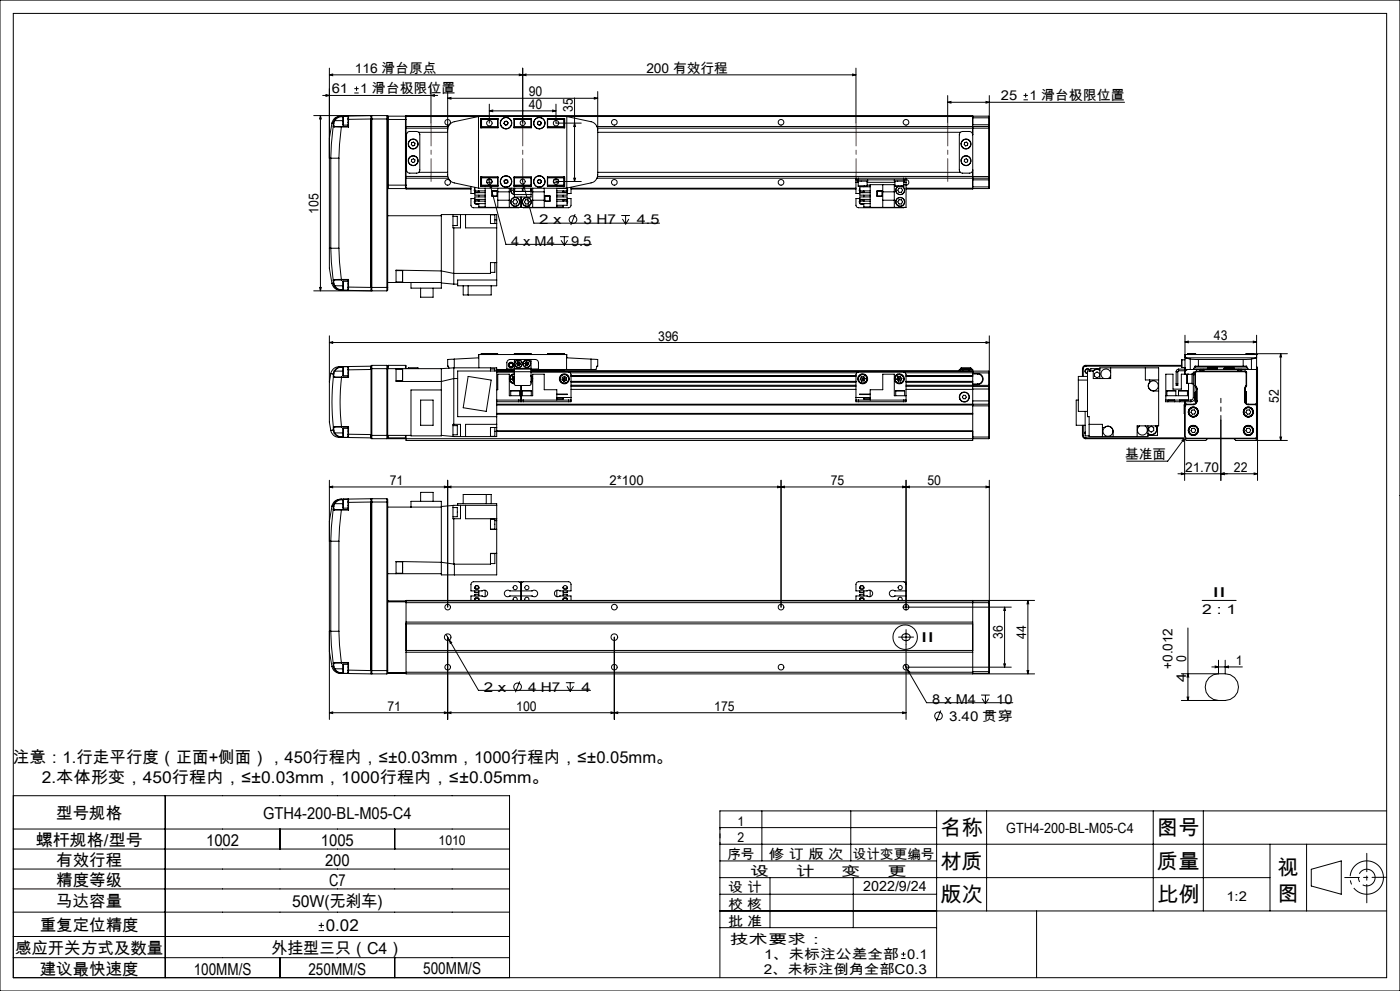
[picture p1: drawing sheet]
<svg xmlns="http://www.w3.org/2000/svg" width="420mm" height="297mm" viewBox="0 0 420 297" stroke-linecap="round" stroke-linejoin="round" font-family="sans-serif">
<g fill="none" stroke="#000" stroke-width=".3">
<path d="M0 0h420v297h-420zM4 4h412v289h-412zM96.1 34.6v52.6M96.1 34.6l.3 1.1h-.5zM96.8 28.6h34.5M97.8 28.4l1 .2-1 .3zM98.8 22.4l1-.2v.5zM98.8 22.4h158M98.8 20.4v54M99.6 36.9l-.8 4.5v6h.4M99.6 36.9l.4 .1M100 37.8l-.6 5.4-.2 4.2"/>
<path d="M100 37.8l.3 .2M100 37v.8M100.2 37.7l-.2 .1M100.2 37.7l.2 .2M100.2 36.9v.8M100.2 36.9l-.2 .1M100.3 38l2.1 .1M100.3 36.1l-.3 .9M100.3 36.1l.1 .1M100.4 37.9h2M100.4 37.9l-.1 .1M100.4 36.2l-.2 .7"/>
<path d="M100.4 36.2h2.5M102.4 38.1l-.7 9.3M102.4 37.9v.2M102.4 37.9h2M102.4 38.1h2.2M102.4 34.8h-.1a2.59 2.59 0 0 0-2.7 2.1M102.4 34.8l-1 .3-1.1 1M102.4 34.8v.2M102.4 35l-.8 .1-1.2 1.1M102.4 35h.5M102.9 34.8v2.7M102.9 34.8l1.5 .2"/>
<path d="M102.9 37.5h1.5M104.4 35v2.9M104.4 35.8h.2M104.4 37.9l.2 .2M104.6 34.8v1M104.6 34.8l6.7-.2v1.1M104.6 34.8l-.2 .1M104.6 35.8v2.3M104.6 34.8h-2.2M106.3 27.9h1.3M106.3 26.6h1.3M107 25.9v1.3"/>
<path d="M111.3 34.9l.2-.3v52.6l-.2-.3M111.3 35.7v50.4M111.3 35.7l-6.7 .1M111.3 35.7h5M116.1 34.6v52.6M116.1 34.6h-22M116.1 34.6l.2 .3M116.3 34.9v.9M116.3 35.8v19.7M116.3 35.8h5.5M116.5 34.8v21.7M116.5 34.8h5.1"/>
<path d="M116.5 34.8l-.2 .2M121.6 34.8v21.7M121.6 34.8l.2 .2M121.8 34.9v-.3h170v.3M121.8 35v.8M121.8 34.9v.1M121.8 35.8v19.7M121.8 38.4h12.5M121.8 37.9h12.7M121.8 34.9h170M122.2 39.7l.7-.3h2.1a.96 .96 0 0 1 .9 1v10.5a.96 .96 0 0 1-.9 1h-2.1a.96 .96 0 0 1-.9-1v-10.7zM125.6 39.6h8.7"/>
<path d="M129.3 28.6l1-.2v.5zM129.3 26.6v10.3M134.3 29.5l1-.3v.5zM134.3 27.4v25l.2 .9 .5 .8 .8 .6 7.7 1.7M134.3 29.5h45M134.3 38.9l.4-1.3 1.1-1 7.7-1.7v21.5M144.2 37.9h.1M144.2 35.5h5.2v2.8h-5.2zM144.3 35.8v2.5M144.3 35.8h5M144.5 35.7v2.5M144.5 35.7h4.9"/>
<path d="M144.5 35.7l-.2 .1M144.5 38.2h4.9M144.5 38.2v.1M146.8 33.2l1-.2v.5zM146.8 31.2v5.7M146.8 33.2h20M149.3 35.7v2.5M149.3 38h-5l.2 .2M151.2 37l.4 .4M151.4 36.4l-.2 .6M152 36.4h-.6M152 36.4l.4 .4"/>
<path d="M152.2 37.4h-.6M152.4 36.8l-.2 .6M154.2 35.5h5.2v2.8h-5.2zM154.2 35.7h5.2M154.2 38.2h5.2M154.3 35.7v2.5M154.3 38h5M154.3 35.8h5M155.8 22.2l1 .2-1 .3zM156.8 22.4l1-.2v.5zM156.8 20.4v16.5M159.3 35.7v2.5"/>
<path d="M161.2 36.8l.3 .6M161.5 37.4h.5M161.6 36.4h.5M161.6 36.4l-.4 .4M162.1 36.4l.3 .6M162.4 37l-.4 .4M164.2 35.7h5M164.2 35.5h5.2v2.8h-5.2zM164.3 35.7v2.5M164.3 38h5l-.1 .2h-5M164.3 35.8h5M165.8 33l1 .2-1 .3z"/>
<path d="M166.8 31.2v5.7h7.6M169.2 35.7v2.6M169.2 35.7l.1 .1M169.3 35.8v2.5M169.3 37.9h.1M172.4 29.3v25.1M172.4 36.9l.2 1h-.5zM178.3 29.2l1 .3-1 .2zM179.1 37.9h117.6M179.3 27.4v25l-.2 .9-.5 .8-.8 .6-7.8 1.7M179.3 38.9l-.4-1.3-1.1-1-7.8-1.7v21.5M179.3 39.6h108.8"/>
<path d="M255.8 22.2l1 .2-1 .3zM256.8 20.4v16.5M284.3 30.7l1-.3v.5zM284.3 28.6v8.3M284.3 30.7h53.1M291.8 37.4v15.5M291.8 37.4h5v.7M291.8 34.9v2.5M291.8 34.8h4.9M295.8 30.4l1 .3-1 .2zM296.7 37.9v15.5M296.7 34.8v3.1"/>
<path d="M296.7 34.8l.1 .5h-5M296.7 37.9l.1 .2M296.8 38.1v.3h-117.6M296.8 28.6v24.3M307.1 29.9h1.3M307.1 28.6h1.3M307.7 27.9v1.3M99.2 47.4h2.5M99.2 47.4v27M101.7 47.4v27M116.3 55.5v30.6M116.3 55.5h5.5"/>
<path d="M116.3 56.4l.2 .1M116.5 56.5h5.1M121.8 50.7l.2 .6M121.8 56.4v.3h19.5M121.8 55.5v.9M121.8 56.4h.1M121.8 53.4h12.7M121.8 52.9h12.5M121.8 56.4h19.5M121.8 56.4l-.2 .1M122 40l-.2 .7M123.5 42.8l.5-.2 .5 .3-.1 .6-.5 .2-.5-.3z"/>
<path d="M123.5 47.8l.5-.2 .5 .3-.1 .6-.5 .2-.5-.3zM125.6 51.6h8.7M141.3 55.9v2.1h1.2M142.5 56.5l-.2 .8 .6 .4M142.5 59.5h-1.2l.1 2.3 .7 .5 13.8-.1M142.5 57.2a.64 .64 0 0 0 .6 .4 .64 .64 0 0 0 .6-.4v.5M142.5 57.2h3.1M142.5 56.2v1M142.5 56.8v.4M142.9 59.8l-.6 .4 .2 .8M143.2 59.8l.5 .2M143.5 56.4h26.5"/>
<path d="M143.7 57.5l-.5 .2M143.7 59.8v.5a.64 .64 0 0 0-.6-.4 .64 .64 0 0 0-.6 .4M143.7 58.5v.5M144.2 54.3h.1M144.2 55.8h.4M144.2 53.4h.1M144.2 53h5.2v2.8h-5.2zM144.2 53.9h.1M144.3 53v2.5M144.3 55.5h5M144.3 55.5l.2 .2M144.5 53.2v2.5"/>
<path d="M144.5 53.2l-.2 .1h5M144.5 53.2h4.9M144.5 55.7h4.9M144.5 53v.2M144.6 55.8h.1M144.6 55.7v.1M145.6 56.4v5.8h21.4v-5.8M145.6 59h-3.1v.8h3.1M145.6 55.7v.1M145.6 57.7h-3.1v.8h3.1M146 54.6h1.6M146.2 53.9h1.3"/>
<path d="M146.6 53.6l5.2 19.6h25.6M147 55.2l.5 .9-.5 .1zM147.6 57.2h1.6v1.6h-1.6zM147.6 57.3v1.5M149.3 53.2v2.6M149.3 56.4v5.8M149.3 57.5h3.5M151.3 54.2l.1 .6M151.4 54.8l.5 .2M151.7 53.8l.5 .2M151.7 53.8l-.4 .4M152.2 54l.1 .6"/>
<path d="M152.3 54.6l-.4 .4M152.8 56.4v5.8M153.2 57a1.37 1.37 0 0 0 1.1 1.3M153.2 57a1.3 1.3 0 0 0 1.1 1.3M153.4 56.4l-.2 .6zM154.2 56.4l-.4 .6 .5 .6M154.2 53h5.2v2.8h-5.2zM154.2 59.9h.7l.4 .6-.4 .6h-.7l-.4-.6zM154.2 53.2h5.2M154.2 55.7h5.2M154.3 58.3v.8h5v-.8M154.3 53.2v2.6"/>
<path d="M154.3 56.4v1.9M154.3 55.5h5M154.3 58.3h5M154.3 53.3h5M154.4 57.4h.1M154.4 57.4h2.3M154.4 56.4v1M154.8 55.7v.1M156.3 59.1v3.1M156.6 53.7l3.6 13.2h37.7M156.7 57.4h-2.3M156.7 56.4v1"/>
<path d="M156.9 57.4h2.3M156.9 56.4v1M157 55.1l.5 .9-.5 .2zM157.7 59.9h.7l.4 .6-.4 .6h-.7l-.4-.6zM158.8 55.7v.1M159.2 56.4v1M159.3 56.5v1M159.3 56.7v.7M159.3 53.2v2.6M159.3 56.4v1.9M159.8 56.4v5.8M159.8 57.5h3.5"/>
<path d="M161.3 54.7l.5 .3M161.3 54.1v.6M161.8 53.8l.5 .3M161.8 53.8l-.5 .3M162.3 54.7l-.5 .3M162.3 54.1v.6M163.3 56.4v5.8M163.4 58.7h1.6v1.6h-1.6zM163.4 58.8h1.6v1.5h-1.6M164.2 53h5.2v2.8h-5.2zM164.2 53.2l5.1 .1h-5M164.2 55.7h5"/>
<path d="M164.3 53.2v2.5M164.3 55.5h5M166 54.6h1.6M166.2 53.9h1.3M166.8 54.4h7.6M167 55.7v.1M167 56.5h3.1v.7M167 57.7h3.1v.8h-3.1M167 59h3.1v.8h-3.1M167 57.2h3.1M168 55.8h.1M168 55.8h1.4"/>
<path d="M168 55.7v.1M168.9 57.5l.5 .2M168.9 59.8l.1 .5a.61 .61 0 0 1 .6-.4 .61 .61 0 0 1 .5 .4M168.9 56.4v.1M168.9 58.5v.5M169.1 56.4l-.1 .1M169.2 53v2.7M169.3 53v2.5M169.3 53.4h.1M169.3 54.3h.1M169.3 53.9h.1M169.3 55.5l-.1 .2"/>
<path d="M169.4 59.8l-.5 .2M169.4 56.4l-.2 .1M169.7 59.8l.6 .4-.2 .8M169.7 56.4l.2 .1M170 56.4l.1 .1M170.1 56.5l.2 .8-.6 .4M170.1 59.5h1.2l-.1 2.3-.6 .5-13.9-.1M170.1 57.2a.61 .61 0 0 1-.5 .4 .61 .61 0 0 1-.6-.4l-.1 .5M170.1 56.8v.4M171.3 56.1v1.9h-1.2M171.3 56.7h85.5M171.3 56.4h85.5"/>
<path d="M172.1 53.4h.5l-.2 1zM179.1 53.4h78.5M179.2 52.9h112.6v.5M179.3 51.6h108.8M256.8 53.9h.8M256.8 53.9v.7M256.8 53.4v.5M256.8 54.6v3.4h1.2M256.8 54.6h.7M257.3 53.9v.4h3v-.4M257.5 55.8h.1M257.5 55.8h1.9"/>
<path d="M257.5 54.3v1.5M257.5 55.8h1.8M257.6 53.4v.5M257.6 53.4h13.4M257.6 53.9h13.4M258 56.5l-.2 .8 .6 .4M258 59.5h-1.2l.1 2.3 .7 .5 13.8-.1M258 57.2a.64 .64 0 0 0 .6 .4 .64 .64 0 0 0 .6-.4v.5M258 57.2h3.1M258 56.8v.4M258.4 59.8l-.6 .4 .2 .8M258.7 59.8l.5 .2"/>
<path d="M259.2 57.5l-.5 .2M259.2 59.8v.5a.64 .64 0 0 0-.6-.4 .64 .64 0 0 0-.6 .4M259.2 55.8v.2M259.2 58.5v.5M259.4 55.8h.7M260.1 55.8h-.8M260.1 54.3v1.5M260.1 55.5h1M260.1 54.6h8.4M261.1 56h-3.1v1.2M261.1 57.7h-3.1v.8h3.1M261.1 59h-3.1v.8h3.1"/>
<path d="M263.1 57.2h1.6v1.6h-1.6zM264.8 55.3v6.9M264.8 57.5h3.5M268.3 53.9v.4h3v-.4M268.3 55.3v6.9M268.5 55.8h.1M268.5 55.8h1.8M268.5 54.3v1.5M269.4 55.8l-.6 .7-.1 .5M269.6 55.8l-.5 .3-.4 .9M269.7 56.4h.7l.4 .6-.4 .6h-.7l-.4-.6zM269.7 59.9h.7l.4 .6-.4 .6h-.7l-.4-.6z"/>
<path d="M270.3 55.8h.8M270.5 55.8a1.3 1.3 0 0 1 .3 2.3 1.3 1.3 0 0 1-2.1-1.1M270.7 55.8a1.35 1.35 0 0 1 .1 2.4 1.35 1.35 0 0 1-2.1-1.2M271 53.9h.8M271 53.4h25.7M271 53.4v.5M271.1 55.8h.1M271.1 54.3v1.5M271.1 55.3h.7M271.1 54.6h.7M271.8 53.8a.85 .85 0 0 1 .9 .8 .85 .85 0 0 1-.9 .9M271.8 53.9v.7"/>
<path d="M271.8 53.4v.5M271.8 54.6v7.6h-10.7v-6.9h7.4M271.8 56.4h20M289.3 47.8l.6-.2 .4 .3v.6l-.6 .2-.4-.3zM289.3 42.8l.6-.2 .4 .3v.6l-.6 .2-.4-.3zM291.8 40.4a1.02 1.02 0 0 0-1-1h-2a.96 .96 0 0 0-1 1v10.5a.96 .96 0 0 0 1 1h2a1.02 1.02 0 0 0 1-1M291.8 56.4v.3h-20M291.8 52.9v.5M291.8 53.4v.5M291.8 53.9v2.5M291.8 56.5h4.9M291.8 53.9h5"/>
<path d="M291.8 52.9h5M291.8 56h5M296.7 53.4v3.1M296.8 52.9v.4M296.8 53.3v.6M296.8 56l-.1 .5M296.8 53.9v2.1M296.8 53.3l-.1 .1M98.8 74.4v6l.8 4.5M98.8 74.4h.4M99.2 74.4l.2 4.2 .6 5.4M99.2 74.4h2.5"/>
<path d="M101.7 74.4l.7 9.3M116.3 64.7h16.1M135.9 64.8h1.3v2.8h-1.3M135.9 64.3v4h2.2v-4M136.1 68.3v16.9M139.7 64.3v4h9.3M142.5 60.3v.7h3.1M142.5 60.3h3.1M142.5 60.3v.4M142.5 61a.73 .73 0 0 0 1.1 0l.1 1h1.9M142.7 61h.7M147.1 64.4h1.3v2.6"/>
<path d="M147.1 64.3v2.7h1.9M148.4 78.7v2.9h-1.3M148.4 65.9h.6M149 65.9v1.1M149 65.9v-1.6h-16.6v22.1h-9.1v-1.7M149 67v18.7h-11.7v-1.8h11.7M149 78.7h-1.9v3.2h-11l-3.7-.7-13.6-.2v3.7M149.3 60h3.5M159.8 60h3.5M167 60.3h3.1M168 70.9h2.6M168.3 72l1 1.6"/>
<path d="M168.9 61.5v.5h-1.9M169.3 70.9v2.7M170.1 60.3v.4M170.1 60.3v1.2h-3.1M170.3 72l-1 1.6M172.5 64.2l-1.3 3.2M186.4 64.6h2.6M186.7 65.6l1 1.6M187.7 64.6v2.6M188.7 65.6l-1 1.6M258 60.3v.7h3.1M258 60.3h3.1"/>
<path d="M258 60.3v.4M258 61a.73 .73 0 0 0 1.1 0l.1 1h1.9M258.2 61h.7M264.8 60h3.5M95.9 86.1h.5l-.3 1.1zM99.6 84.9a2.64 2.64 0 0 0 2.8 2.1M100 84l.2 .1M100 84v.8M100 84.8l.2 .1M100 84.8l.3 .9M100 84.8l-.4 .1M100.2 84.9l.2 .8"/>
<path d="M100.2 84.1v.8M100.3 83.8l-.3 .2M100.3 83.8l.1 .1M100.3 85.7a2.37 2.37 0 0 0 2.1 1.3M100.4 83.9h2M100.4 83.9l-.2 .2M100.4 85.7h-.1M100.4 85.7l.6 .6 1.4 .6M100.4 85.7h2.5M102.4 83.7l-2.1 .1M102.4 83.7v.2M102.4 83.7h2.2"/>
<path d="M102.4 83.9h2M102.4 86.9v.1M102.4 87h2.2M102.4 86.9h.5M102.9 84.3v2.7M102.9 84.3h1.5M104.4 86h.2M104.4 83.9v3M104.4 86.9l.2 .1M104.4 86.9l-1.5 .1M104.6 86v1M104.6 83.7l-.2 .2"/>
<path d="M104.6 83.7v2.3M104.6 86l6.7 .1M111.3 86.1v1.1l-6.7-.2M111.3 86.1h5M116.1 87.2h-22M116.3 86.1v.8l-.2 .3M116.3 84.7h16.1M118.8 84.5h2M118.8 81.1h2M120.8 81.1v3.4M126.2 86.4v2.7h3.7v-2.7M132.4 84.8l3.7 .4"/>
<path d="M136.1 85.2h1.2M139 85.7v2.7h8.4v-2.7M140.4 85.7v2.7M98.8 102.7l1-.3v.5zM98.8 100.6v13.9M98.8 102.7h198M98.8 114.5v12l.4 2.5M99.2 112l.8 .1M99.2 112l-.4 2.5M100 112.1v.8M100 112.9a67.8 67.8 0 0 0 0 15.2M100 112.9l.3 .2"/>
<path d="M100.2 112.8l-.2 .1M100.2 112.8l.2 .2M100.2 112v.8M100.2 112l-.2 .1M100.3 111.2l-.3 .9M100.3 111.2h.1M100.3 113.1h2.1M100.4 111.2l-.2 .8M100.4 111.2h2.5M100.4 113h2M100.4 113l-.1 .1M102.4 109.9a2.74 2.74 0 0 0-3.2 2.1"/>
<path d="M102.4 109.9a2.54 2.54 0 0 0-2.1 1.3M102.4 109.9v.1M102.4 110l-.8 .2-1.2 1M102.4 110h.5M102.4 113.1a64.1 64.1 0 0 0 0 14.7M102.4 113v.1M102.4 113.1h2.2M102.4 113h2M102.9 111.2v1.4M102.9 109.9v1.3M102.9 109.9l1.5 .1M102.9 109.9v2.7"/>
<path d="M102.9 112.6h1.5M104.4 110l.2-.1v.9M104.4 113l.2 .1M104.4 110.8h.2M104.4 110v3M104.6 110.8v2.3M111.3 109.7v1M111.3 109.7v.8h21.1M111.3 110.7l-6.7 .1M111.3 110.7v19.5M111.3 109.7l-8.9 .2M111.5 109.5v22"/>
<path d="M111.5 109.5h4.6M111.5 109.5l-.2 .2M116.1 109.5v22M116.1 109.5l.2 .2M116.3 109.7v21.5M116.5 109.5l-.2 .2M116.5 109.5v1M116.5 109.5h5.1M118.8 114h2M118.8 110.7h2M118.8 110.5v3.8h13.6l3.7-.9h1.2M120.8 110.7v3.3"/>
<path d="M121.6 109.5v1M121.6 109.5l.2 1M122.4 110.4h3M122.4 110.4v.1M125.4 110.4v.1M126.2 119.9h3.7v7.6h-3.7zM132.4 110.5v20.1h-9.1v-13.7h9.1M136.1 110.2h12.9v17.9M136.1 110.2v17M136.1 110.2l-3.7 .3M136.3 107.6l-2 .1v2h.2l.2 .6M136.3 107.6l7.2-.4v-.9h26.5v.9l7.3 .4"/>
<path d="M136.3 107.6v2.6M140.4 112.8l7 1.1-1.5 9.4-6.9-1.1zM143.7 106.3v3.9M144.3 106.1h5M144.3 106.1v.2M144.5 106h4.8v.3M144.5 106v.3M144.5 106l-.2 .1M147.1 110.6h1.3v.6M147.1 110.2v1M149 110.7h5.3M149 119.9h6.5"/>
<path d="M149 116.8h.3v-4.7h3.5v6.5h7v-6.5h3.5v4.7h3.7v3.1M149 111.5h5.3M149 110.9h5.3M152 110.7v-2a.96 .96 0 0 1 1-1h7.5a.96 .96 0 0 1 1 1v2M152 110.6h9.5M153.2 117.2h2.7M153.2 117.2v1.4M153.6 113.6l.4 .6M153.8 112.9l-.2 .7M153.8 112.9l.5 .7M154.3 110.4v1M154.3 112a1.5 1.5 0 0 0-1.5 1.5 1.5 1.5 0 0 0 1.5 1.5"/>
<path d="M154.3 112.2a1.36 1.36 0 0 0-1.3 1.3 1.36 1.36 0 0 0 1.3 1.4M154.3 112.3a1.29 1.29 0 0 0-1.3 1.2 1.29 1.29 0 0 0 1.3 1.3M154.3 106.3v-.3h5v.3M154.3 111.2h-17v13.7h11.7M154.3 111.4h5M154.3 111.4v3.6M154.3 110.4h5M154.3 112.9h-.5M154.3 114.2h-.3M154.3 113.6h-.7M154.3 113.6l-.3 .6M154.3 106.1h5"/>
<path d="M154.8 107.7l-.5 .5v2.2M155 108.9l.2 .5M155 108.9l.5 .1M155.2 109.4l.6 .1M155.4 108.4l-.4 .5M155.4 108.4l.5 .1M155.4 108.4l.1 .6M155.5 119.9h1.6M155.5 109l-.3 .4M155.5 109l.3 .5M155.5 109l.6 .1M155.5 119.9v.5"/>
<path d="M155.9 117.2v1.4M155.9 108.5l.2 .6M155.9 108.5l-.4 .5M156.1 109.1l-.3 .4M156.3 115.5v4.9M156.7 117.2h2.7M156.7 117.2v1.4M157.1 119.9h13.5M157.1 119.9v.5M157.5 108.9l.2 .5M157.5 108.9l.5 .1M157.7 109.4l.6 .1"/>
<path d="M157.8 108.4l-.3 .5M157.8 108.4l.6 .1M157.8 108.4l.2 .6M158 109l-.3 .4M158 109l.3 .5M158 109l.6 .1M158.4 108.5l.2 .6M158.4 108.5l-.4 .5M158.6 109.1l-.3 .4M158.8 107.7l.5 .5v2.2M159.3 110.4v1M159.3 111.4v3.6l-.2 .5h-4.4l-.4-.5"/>
<path d="M159.3 112.4l.1 .1a1.48 1.48 0 0 1-.1 2.1M159.3 112.6a1.42 1.42 0 0 1 0 1.8M159.3 111.5l11.6 .1 .4 .7v6.8M159.3 112.7v.1a1.29 1.29 0 0 1 0 1.6M159.3 111.2h137.4M159.3 110.7h18M159.3 110.9h10M159.4 117.2v1.4M164.3 106.1h5M167 119.2h1.9v.4h-1.9M167 118.1h3.1l-3.1 .1M167 119.1h4.3"/>
<path d="M168.6 113.9l.6 .4M168.7 113.1l-.1 .8M168.7 113.1l.6 .5M169.2 106h-4.9v.3M169.2 106v.3M169.2 110.7v.5M169.2 106l.1 .1M169.3 106.1v.2M169.3 110.7v.5M169.3 113.6l.6 .4M169.3 113.6l-.1 .7M169.3 113.6l-.7 .3"/>
<path d="M169.4 112.8l-.7 .3M169.4 112.8l.6 .4M169.4 112.8l-.1 .8M169.9 114l-.7 .3M170 106.3v4.4M170 113.2l-.1 .8M170 113.2l-.7 .4M170.6 119.9h.7M170.6 119.9v.5M171.1 111.7h85.9M171.3 119.9v.5h-.7M171.3 119.1v.8"/>
<path d="M171.3 112.6h85.5M171.3 114.5h85.5M171.3 114.4h85.5M171.3 112.7h85.5M171.3 112.8h85.5M171.3 114.3h85.5M171.3 115.8h85.5M171.3 115.5h85.5M171.3 116.7h85.5M177.3 107.6l2 .1v2h-.2a.91 .91 0 0 1-.4 1 .91 .91 0 0 1-1 0h-.4M177.3 107.6v3.1M256.8 119.1v-6.8l.3-.6 14.1-.2 .5 .4 .1 .4v8.1h-.8"/>
<path d="M256.8 119.9v.5h.8M256.8 119.9h.8M256.8 119.1v.8M256.8 119.1h4.3M257.6 119.9h13.4M257.6 119.9v.5M258.1 113.6l.4 .6M258.4 112.9l-.3 .7M258.4 112.9l.4 .7M258.8 113.6l-.3 .6M258.8 113.6l.5 .6M258.8 113.6h-.7"/>
<path d="M259.1 112.9l.4 .5M259.1 112.9h-.7M259.1 112.9l-.3 .7M259.3 114.2h-.8M259.5 113.4l-.2 .8M259.5 113.4l-.7 .2M261.1 119.2h-1.9v.4h1.9M261.1 118.1h-3.1l3.1 .1M268.7 117.2h2.7M268.7 117.2v1.4M269.1 113.6l.4 .6M269.3 112.9l-.2 .7"/>
<path d="M269.3 112.9l.5 .7M269.8 113.6l-.3 .6M269.8 113.6l.4 .6M269.8 113.6h-.7M270.1 112.9l.4 .5M270.1 112.9h-.8M270.1 112.9l-.3 .7M270.2 114.2h-.7M270.5 113.4l-.3 .8M270.5 113.4l-.7 .2M271 119.9h.8M271 119.9v.5"/>
<path d="M271.4 117.2v1.4M271.8 112.6h20M271.8 114.5h20M271.8 114.4h20M271.8 112.7h20M271.8 112.8h20M271.8 114.3h20M271.8 118.6h-3.5v-6.5h-3.5v4.7h-3.7v3.1M271.8 115.8h20M271.8 115.5h20M271.8 116.7h20M288.3 110.4h3"/>
<path d="M288.3 110.6l.1 .1M288.3 110.6h3M288.3 110.4v.2M288.8 110.7h-1v.5M288.8 110.7v.5h-.7M288.8 110.7h2M289 118.5h.6l.3 .5-.3 .5h-.6l-.3-.5zM290.8 110.7h1v.5M290.8 110.7v.5h1M291.3 110.6l-.1 .1M291.3 110.6h.1M291.3 110.4v.2"/>
<path d="M291.8 116.7v4.7M291.8 111.2v4.3M291.8 115.8v.9M291.8 115.5v.3M291.8 115.5h5M291.8 115.1h1.5M291.8 115.2h1.5M291.8 111.9h1.5M291.8 112.1h1.5M291.8 115.8h4.9M291.8 116.6h5M293.3 111.9a1.66 1.66 0 0 1 1.6 1.7 1.66 1.66 0 0 1-1.6 1.6"/>
<path d="M293.3 112.1a1.5 1.5 0 0 1 1.5 1.5 1.5 1.5 0 0 1-1.5 1.5M293.3 111.9v.2M293.3 115.1v.1M295.8 102.4l1 .3-1 .2zM296.7 115.8v5.3M296.7 111.2v4.6M296.7 111.2l.1 .6-25.2-.1M296.8 115.5v.2M296.8 115.7v.9M296.8 116.6v3.6M296.8 115.7l-.1 .1M296.8 100.6v14.9"/>
<path d="M323.5 119.9h-.6v7.6h2.6M323.5 113.9h2.7M324.7 110.5h.3M324.7 110.5v2.3M325 110.5v2.3M325.8 109.7l-.5 .2-.3 .6M325.8 109.5a1.02 1.02 0 0 0-1.1 1M325.8 109.5h28.7M325.8 109.7h28.7M325.8 109.5v.2M326.2 112.8h-2.7v10.5h2.7M326.9 111.2a.63 .63 0 0 0-.7-.6 .63 .63 0 0 0-.6 .6 .63 .63 0 0 0 .6 .7"/>
<path d="M327 111.2a.76 .76 0 0 0-.8-.7 .76 .76 0 0 0-.7 .8 .76 .76 0 0 0 .7 .7M328 111.2h-1.8v13.7h.5v5.9h17.7v-3.2M328.4 111.9l.7-.4 .7 .4v.9l-.7 .4-.7-.4zM330 110.9a1.65 1.65 0 0 0-2.1 .3M330 110.9h-.1a1.63 1.63 0 0 0-2 .3M330 110.5h-2.8v.7M330 113.4v-3.2h17.6v17.4h-6.5v3.2M333.2 112.6l-.8 .8M333.2 111.6a1.51 1.51 0 0 0-2.4-.6 1.51 1.51 0 0 0 .4 2.4M333.2 110.2v3.2h-5.2v-2.2M343.6 110.2v3.7h4M344.9 113.9v.6a1.56 1.56 0 0 0-.3 1.7 1.56 1.56 0 0 0 1.4 1h1.6"/>
<path d="M349.7 119.9l-.1 .5h.8M349.7 119.9h7.6M349.7 118.6h6.9M350.1 117.2h2.6M350.1 117.2v1.4M350.4 119.9v.5M352.4 119.9v.5M352.7 117.2v1.4M352.8 115v.5h.5v-.5M352.8 111.4h.5M352.8 115h.5M352.8 111.4v3.6"/>
<path d="M353.3 111.4v3.6M353.6 117.2h2.6M353.6 117.2v1.4M353.6 110.6a.73 .73 0 0 0-.8 .8M353.6 111.1l-.3 .3M353.6 110.6h1.9M353.6 110.6v.5M353.9 119.9v.5M354.5 107.8h.1M354.5 110.1h.1M354.5 107.9v2.2M354.5 107.8v2.3"/>
<path d="M354.5 110.1h1M354.5 107.8h1M355.4 110.5v.1M355.4 111.1v1M355.4 110.5h.1M355.5 110.1l-.1 .4M355.5 110.7h1.6M355.5 106.3h21.5M355.5 102.5l1-.3v.5zM355.5 100.5v11.6M355.5 102.5h21.5M356.1 112.4v2.5"/>
<path d="M356.1 112.2v.2M356.1 112.3v2.6M356.1 112.2v.1M356.1 114.9h1.5M356.1 112.2h1.5M356.2 110.7l-.6 .4h-2M356.2 106.1h2.5M356.2 106.1v.2M356.2 117.2v1.4M356.4 106v.3M356.4 106h2.2M356.4 106l-.2 .1"/>
<path d="M356.6 112.2l-2.2-.1v4.5h-2.5v-4.5h-2.2v7.8M356.6 114.9v5M357.1 107.6l2.4 .1M357.1 110.7h.9M357.1 107.6l-1.6-.4h21.5l-1.6 .4M357.1 107.6v3.1M357.3 119.9v.5M358 112h-.4v3h.4M358 119.1l-.2 .6-.5 .2M358 110.7h2M358 119.1h.5M358 112.3h.5"/>
<path d="M358 112.3v6.8M358.1 110.6h4.1M358.5 111.8v-.3h-.5v.8M358.5 119.1a1.26 1.26 0 0 1-1.2 1.3M358.5 111.8h.1M358.5 111.8v7.3M358.6 110h15.3M358.6 106v.3M358.6 109.7v.3M358.6 106l.1 .1M358.6 117.5v3M358.6 115.5l.2 .2"/>
<path d="M358.6 115.5l-.1 .1 .2 .2M358.6 117.5h.3M358.6 111.8v3.7M358.7 115.8l.3 .8M358.7 115.9l.3 .8M358.7 109.7l-.1 .3M358.7 106.1v.2M358.8 115.7l.3 .9M358.8 115.7l-.1 .1M358.9 117.5l.1 .1M358.9 117.5v3M359 111.4l-.4 .4"/>
<path d="M359 111.2l-.4 .2-.1 .4M359 111.2h14.5M359 111.4h14.5M359 116.6h.1M359 111.2v.2M359 116.6v3.8M359 111.2l-.4 .2-.1 .3M359.1 116.6v3.6M359.5 109.7h-.2a1.01 1.01 0 0 0-1.3 1M359.5 107.7h13.5M359.5 109.7h13.5M359.5 107.7v2"/>
<path d="M360 110.7v.5h1v-.5M360 110.7h1M360.3 111.2h.1M361 110.7h10.5M361.2 111.2h.1M362.2 110.4h3M362.2 110.6l.1 .1M362.2 110.6h3M362.2 110.4v.2M365.2 110.6v.1M365.2 110.4v.2M367.2 110.4h3"/>
<path d="M367.2 110.6l.1 .1M367.2 110.6h3M367.2 110.4v.2M370.2 110.6v.1M370.2 110.6h4.2M370.2 110.4v.2M371.2 111.2h.1M371.5 110.7v.5h1v-.5M371.5 110.7h1M372.3 111.2h.1M372.5 110.7h2M373 109.7h.2a1.02 1.02 0 0 1 1.3 1"/>
<path d="M373 107.7v2M373.3 116.6h.2M373.3 116.6v3.6M373.5 111.2l.5 .5M373.5 111.4l.3 .4M373.5 111.2v.2M373.5 116.6v3.6M373.6 117.5v.1M373.6 117.5v3M373.6 117.5h.3M373.7 115.7l-.4 .9M373.7 106.1h2.5"/>
<path d="M373.7 106.1v.2M373.7 115.7l.1 .1M373.8 115.9l-.2 .5v4M373.8 109.7l.1 .3M373.8 115.5l-.1 .2M373.8 115.8l-.3 .8M373.8 115.5h.2M373.8 111.8h.2M373.8 111.8v3.7M373.9 117.5v3M373.9 106h12.3M373.9 106v.3"/>
<path d="M373.9 109.7v.3M373.9 106l-.2 .1M374 115.5l-.2 .3M374 111.8v3.7M374.5 110.7h.9M375.4 107.6l-2.4 .1M375.4 110.7h1.6M375.4 107.6v3.1M376 102.2l1 .3-1 .2zM376.2 106.1l-.1-.1v.3M376.2 106.1v.2M377 109.8l.3 .7"/>
<path d="M377 106.3h.1M377 110.1l.1 11.1M377 110.5h.3M377 100.5l-.1 20.6M377.3 110.5v33.5M384.2 106v26M384.2 106l.3 1h-.5zM99.2 129a2.68 2.68 0 0 0 3.2 2.1M100 128.9h.2M100 128.9l.3 .9M100 128.9l-.8 .1M100 128.1l.2 .1"/>
<path d="M100 128.1v.8M100.2 128.9l.2 .8M100.2 128.2v.7M100.3 129.8a2.75 2.75 0 0 0 2.1 1.3M100.3 127.8h2.1M100.3 127.8l-.3 .3M100.3 127.8l.1 .2M100.4 129.7l-.1 .1M100.4 129.7l.5 .7 1.5 .5M100.4 129.7h2.5M100.4 128h2M100.4 128l-.2 .2"/>
<path d="M102.4 130.9v.2M102.4 131.1l8.9 .1M102.4 130.9h.5M102.4 127.8v.2M102.4 127.8h2.2M102.4 128h2M102.9 129.7v1.4M102.9 128.4v1.3M102.9 128.4v2.7M102.9 128.4h1.5M104.4 130.1h.2M104.4 128v2.9"/>
<path d="M104.4 130.9l-1.5 .2M104.6 130.1v1l-.2-.1M104.6 127.8l-.2 .2M104.6 127.8v2.3M104.6 130.1l6.7 .1M111.3 130.2v1M111.3 131.2l.2 .3M111.5 131.5h4.6M116.3 131.2v.3h180.4M116.3 131.2l-.2 .3M116.5 131.2h5.1M116.5 130.5v.7"/>
<path d="M116.5 131.2l-.2 .2M121.6 131.2l.2 .2M121.6 130.5v.7M123.3 130.5h-12v.7M132.4 130.5l3.5 .3M135.9 127.6h1.3v2.7h-1.3M135.9 130.8v-3.6h2.2v3.6M148.4 128.1v2.7h-1.3M148.4 129.3h143.4M149 128.1v2.7h-13.1M149 123.9h142.8M149 124.1h142.8"/>
<path d="M149 121.1h147.7M149 129.1h142.8M149 127.2h-9.3v3.6M149 128.1h-1.9v2.7M149 120.4h6.5M149 121.4h142.8M155.5 120.4h.8M156.3 120.4h.8M157.1 120.4h13.5M257.6 120.4h13.4M291.8 121.4v10.6h-170v-1.5M291.8 121.6h5"/>
<path d="M291.8 131h5M291.8 120.2h5M296.7 121.1v10.4M296.7 121.1l.1 .2M296.8 121.3v.3M296.8 131l-.1 .5M296.8 120.2v1.1M296.8 121.6v9.4M324.7 130.5a1.02 1.02 0 0 0 1.1 1M324.7 130.5h.3M324.7 127.5v3M325 130.5l.3 .6 .5 .1"/>
<path d="M325 127.5v3M325.5 129.4v.6M325.5 123.3v7.3h1.2M325.8 131.5h29.6M325.8 131.2h29.6M325.8 131.2v.3M326.7 127.2h4v3.6M330.7 128.1h.6a1.58 1.58 0 0 1 1.7-.3 1.58 1.58 0 0 1 .9 1.5v1.5M341.9 127.6a1.51 1.51 0 0 0-.3 2.3 1.51 1.51 0 0 0 2.2 0 1.51 1.51 0 0 0-.3-2.3M344.6 128.2l.8-.5 .7 .5v.8l-.7 .5-.8-.5zM346.7 127.6a1.65 1.65 0 0 1-.2 2.2 1.65 1.65 0 0 1-2.1 .1M346.8 127.6a1.71 1.71 0 0 1-.2 2.2 1.71 1.71 0 0 1-2.2 .2"/>
<path d="M347.2 127.6v2.9h-2.8M350.4 120.4h2M352.4 120.4h1.5M353.9 120.4h3.4M354.6 132l.8-.7-.4 1zM355.4 131.3l-5.1 6.9h-12.3M355.4 131.5v12.5M355.4 131l.5 .5M355.4 120.4v.8M355.4 121.6v9.4M355.4 131.5l.5 .5h5.8l.5-.5M355.4 121.6h.1"/>
<path d="M355.4 131h.1M355.5 121.1l-.3 .2 .2 2.7M355.5 121.1h2.5M355.5 131l.4 .3M355.5 120.4v.7M355.5 121.6v9.4M355.9 121.3l-.4 .3M355.9 121.3l-.3-.1-.2 .4M355.9 131.5h20.7M355.9 131.3h20.7M355.9 131.3v.2M355.9 121.3h2.1"/>
<path d="M357.6 128.4l.7-.1 .4 .6-.3 .7h-.7l-.4-.5zM357.6 122.9l.7-.1 .4 .6-.3 .7h-.7l-.4-.5zM358 121.1v.2M358.6 120.5h.3M359 120.4l-.1 .1M359.1 120.2a1.09 1.09 0 0 1-1.1 1.1M359.1 120.2h-.1a.96 .96 0 0 1-1 .9M366.3 125.9v18.1M370.2 131.5l.5 .5h15.5M373.3 120.2a1.14 1.14 0 0 0 1.2 1.1M373.3 120.2h.2M373.5 120.2a1.02 1.02 0 0 0 1 .9"/>
<path d="M373.6 120.4v.1M373.6 120.5h.3M374.1 128.4l.7-.1 .4 .6-.3 .7h-.7l-.4-.5zM374.1 122.9l.7-.1 .4 .6-.3 .7h-.7l-.4-.5zM374.5 121.1h2.5M374.5 121.3h2.1M374.5 121.1v.2M376.6 121.3l.3-.1 .2 .4M376.6 121.3l.3 .3M376.6 131.3v.2M376.9 131l-.3 .3M376.9 121.6v9.4"/>
<path d="M376.9 121.6h.2M376.9 131h.2M377 121.1l.3 .3M377.1 131l-.5 .5M377.1 129l.2 .1M377.1 121.6v9.4M377.3 131.5l-.6 .5M377.3 123.9l-.2 .1M384 131h.5l-.3 1zM98.8 145.9l1-.2v.5zM98.8 143.9v71.7M98.8 145.9h198"/>
<path d="M99.6 151.7l-.8 4.5v6h.4M99.6 151.7l.4 .1M100 152.6l-.6 5.4-.2 4.2M100 152.6l.3 .3M100 151.8v.8M100.2 152.5l.2 .2M100.2 152.5l-.2 .1M100.2 151.7v.8M100.2 151.7l-.2 .1M100.3 152.9h2.1M100.3 150.9l-.3 .9M100.3 150.9l.1 .1"/>
<path d="M100.4 152.7h2M100.4 152.7l-.1 .2M100.4 151l-.2 .7M100.4 151h2.5M102.4 152.9l-.7 9.3M102.4 152.7v.2M102.4 152.9h2.2M102.4 152.7h2M102.4 149.6h-.1a2.59 2.59 0 0 0-2.7 2.1M102.4 149.6l8.9-.1v1M102.4 149.6l-.9 .2-1.2 1.1M102.4 149.6v.2"/>
<path d="M102.4 149.8l-.8 .1-1.2 1.1M102.4 149.8h.5M102.9 149.6v2.7M102.9 149.6h1.5v3.1M102.9 152.3h1.5M104.4 149.7l.2-.1v1M104.4 150.6h.2M104.4 152.7l.2 .2M104.6 150.6v2.3M111.3 150.5v50.5M111.3 150.5l-6.7 .1M111.3 150.5h5"/>
<path d="M111.5 149.5v52.5M111.5 149.5h4.6M111.5 149.5l-.2 .2M116.1 149.5v52.5M116.1 149.5l.2 .2v.8M116.3 150.5v51.1M116.3 152h16.1M123.3 152v-1.8h9.1v22.1h16.6v-13.7M126.2 150.2v-2.6h3.7v2.6M133.3 145.7l1 .2-1 .3zM134.3 143.9v38.1M134.3 145.9l1-.2v.5z"/>
<path d="M135.9 152.1h1.3v2.8h-1.3M135.9 151.5l-3.5 .3M136.1 155.5v13.5M137.3 151.4v-.4h11.7v5M138.1 151.4v4.1h-2.2v-4M139 151v-2.8h8.4v2.8M139.7 151.4v4.1h9.3M145.9 148.2v2.8M147.1 155.6h1.3v3M147.1 155.5v3.1h1.9M148.4 156h.6M149 156v2.6"/>
<path d="M149 151.4l-13.1 .1M233.3 145.7l1 .2-1 .3zM234.3 145.9l1-.2v.5zM234.3 143.9v38.1M270.8 145.7l1 .2-1 .3zM271.8 145.9l1-.2v.5zM271.8 143.9v38.9M295.8 145.7l1 .2-1 .3zM296.8 143.9v57.4M353.4 142h23.9M354.4 141.7l1 .3-1 .2zM366.3 142l.9-.3v.5z"/>
<path d="M376.2 141.7l1.1 .3-1.1 .2zM99.2 162.2h2.5M99.2 162.2v27M101.7 162.2v27M116.3 171.9h16.1M118.8 171.8h2M118.8 168.4h2M120.8 168.4v3.4M136.1 169l-3.7-.5-13.6-.2v3.6M136.1 169l.2 .1M136.3 169.1v3.2M141.3 179.9v-1.3h3.3a1.04 1.04 0 0 0 1.4 0 1.04 1.04 0 0 0 0-1.5 1.04 1.04 0 0 0-1.4 0h-3.3l.1-2.4 .7-.4h13.4l.5 .2 .3 .6 .1-.4 .7-.4h13.5l.5 .3 .2 .5v2h-3.2a1.04 1.04 0 0 0-1.5 0 1.04 1.04 0 0 0 0 1.5 1.04 1.04 0 0 0 1.5 0h3.2v1.3"/>
<path d="M142.5 179.8v-.4h1.2v.4M142.5 175.9v.4M142.5 177.1v.5h1.2M142.5 176.3h1.2M142.5 179.9a.62 .62 0 0 1 .6-.9 .62 .62 0 0 1 .5 .9M142.7 175.6h.7M143.7 175.9v.4M143.7 177.1v1.5M143.7 178.1h-1.2v.5M145.6 176.9v1.9M147.1 165.9h1.3v3h-1.3M149 165.8h-1.9v3.3h-10.8"/>
<path d="M151.5 177.3a1 1 0 0 1 1.5-.2h6.6a1.04 1.04 0 0 1 1.4 0 1.04 1.04 0 0 1 0 1.5 1.04 1.04 0 0 1-1.4 0h-6.6a.99 .99 0 0 1-1.4 0 .99 .99 0 0 1-.1-1.3zM154 179.9a.62 .62 0 0 1 .6-.9 .62 .62 0 0 1 .5 .9M155.9 174.4h.8M156.3 174.4v5.5M157.5 179.9a.62 .62 0 0 1 .5-.9 .62 .62 0 0 1 .6 .9M167 176.9v1.9M168.9 175.9v.4M168.9 177.1v1.5M168.9 179.8v-.4h1.2v.4M168.9 178.1h1.2v.5M169 176.3h1.1M169 179.9a.62 .62 0 0 1 .5-.9 .62 .62 0 0 1 .6 .9"/>
<path d="M170.1 175.9v.4M170.1 177.1v.5h-1.2M258 179.8v-.4h1.2v.4M258 175.9v.4M258 177.1v.5h1.2M258 176.3h1.2M258 179.9a.62 .62 0 0 1 .6-.9 .62 .62 0 0 1 .5 .9M258.2 175.6h.7M259.2 175.9v.4M259.2 177.1v1.5M259.2 178.1h-1.2v.5M261.1 176.9v1.9"/>
<path d="M269.5 179.9a.62 .62 0 0 1 .6-.9 .62 .62 0 0 1 .5 .9M271.4 174.4h.4M271.8 175.1l-.3-.6-.5-.2h-13.4l-.7 .4-.1 2.4h3.3a1.04 1.04 0 0 1 1.4 0 1.04 1.04 0 0 1 0 1.5 1.04 1.04 0 0 1-1.4 0h-3.3v1.3M271.8 177.1h-3.3a1.04 1.04 0 0 0-1.4 0 1.04 1.04 0 0 0 0 1.5 1.04 1.04 0 0 0 1.4 0h3.3M291.8 179.9v22.1M308.4 179.9v22.1M308.4 179.9l.2 1.1h-.5zM310.4 179.9h-188.6v22.1h188.6M360.6 179.9h10.2M99.2 189.2l.2 4.3 .6 5.3M99.2 189.2h2.5M99.2 189.2h-.4v6l.8 4.5"/>
<path d="M99.6 199.7a2.54 2.54 0 0 0 2.8 2.1M100 198.8l.2 .1M100 198.8v.9M100 199.7h.2M100 199.7l.3 .8M100 199.7h-.4M100.2 199.7l.2 .7M100.2 198.9v.8M100.3 198.6l-.3 .2M100.3 198.6l.1 .1M100.4 198.7h2M100.4 198.7l-.2 .2"/>
<path d="M101.7 189.2l.7 9.3M102.4 198.5l-2.1 .1M102.4 198.5v.2M102.4 198.5h2.2M102.4 198.7h2M102.9 199.1v2.7M102.9 199.1h1.5M104.4 198.7v2.9M104.6 198.5l-.2 .2M104.6 198.5v2.3M116.3 180.3l.2-.2h5.1l.2 .2M116.3 180.4h5.5"/>
<path d="M121.8 195.5h170M121.8 194.9h170M121.8 186.4h170M121.8 187h170M121.8 180.1h174.9M133.8 190.1l1 1.7M134.3 191v24.6M134.8 191.8l.7 .8-.4 .2zM134.8 191.8l8.7 15.1h33.7M184.3 191v24.6M270.5 191h2.5M270.8 190.2a1.2 1.2 0 0 1 1.7-.2 1.2 1.2 0 0 1 .3 1.7 1.2 1.2 0 0 1-1.7 .1 1.2 1.2 0 0 1-.3-1.6z"/>
<path d="M271.4 199.2l.8 1.5M271.8 189.7v2.5M271.8 193.2v22.4M271.8 200h31.6M296.7 180.1v21.7M296.7 180.1l.1 .5h-175M301.1 199h.5l-.2 1zM301.4 182l.2 .9h-.5zM301.4 182v18M303.4 182h-32.5M356.4 188.2v21.7M363.5 199.9h9.2"/>
<path d="M364.6 199.6l.9 .3-.9 .2zM365.5 197.9v4a4 4 0 0 0-3.9 4 4 4 0 0 0 3.9 4M367.6 199.9l.9-.3v.5zM367.6 197.9v4M98.8 213.6l1-.2v.5zM98.8 213.6h173M100.3 200.5a2.37 2.37 0 0 0 2.1 1.3M100.4 200.4l-.1 .1M100.4 200.4l.6 .7 1.4 .5M100.4 200.4h2.5M102.4 201.6v.2M102.4 201.8l2.2 .1"/>
<path d="M102.4 201.6h.5M104.4 201.7l.2 .2M104.4 200.8h.2M104.4 201.6v.2h-1.5M104.6 200.8v1.1M104.6 200.8l6.7 .2M111.3 201v1l-6.7-.1M111.3 201h5M111.3 201.7l.2 .3M111.5 202h4.6M116.3 201.6l-.2 .4M116.3 201.6l.2 .2h5.1l.2-.2"/>
<path d="M116.3 201.6h5.5M121.8 201.5h170M133.3 213.4l1 .2-1 .3zM134.3 213.6l1-.2v.5zM155.9 204.2l-1.3 3.3M169.8 204.6h2.6M170.1 205.7l1 1.5M171.1 204.6v2.6M172 205.7l-.9 1.5M183.3 213.4l1 .2-1 .3zM184.3 213.6l1-.2v.5zM270.8 213.4l1 .2-1 .3z"/>
<path d="M272.2 200.7l.7 .7-.4 .3zM272.2 200.7l5.8 9.9h25.8M282.2 212.9l-1.3 3.3M291.8 201.8h4.9M291.8 201.3h5M294.3 208.3h2.6M294.6 209.4l1 1.5M295.6 208.3v2.6M296.6 209.4l-1 1.5M296.8 201.3l-.1 .5M308.1 201h.5l-.2 1zM356.1 208.9h.5l-.2 1z"/>
<path d="M356.4 201.9l.2 1h-.5zM367.6 201.9a4 4 0 0 1 3.9 4 4 4 0 0 1-3.9 4h-13.2M367.6 201.9h-13.2M4 238.5h148.9v54.5M49.6 238.5v54.5M4 248.5h148.9M4 254.5h148.9M84 248.5v6M118.4 248.5v6M216 253h200M216 248h65M216 258h65"/>
<path d="M228.6 243v15M255.2 243v15M281 243v50M296 243v30M346 243v30M361 243v30M381 253v20M392 253v20M416 243h-200v50M4 260.5h148.9M4 266.4h148.9M4 273.4h148.9"/>
<path d="M95.6 278.9h1.6M95.6 277.4h1.6M96.4 276.5v1.6M216 278h65M216 273h200M216 263h165M216 268h65M231 263v15M256 263v15M311 273v20M393.4 260.5l9-2.5v10l-9-2.5zM4 280.7h148.9"/>
<path d="M4 287h148.9M84 287v6M118.4 287v6M270.4 287.3h1.3M270.4 286h1.3M271 285.3v1.3"/>
<circle cx="134.3" cy="36.7" r=".84"/>
<circle cx="146.8" cy="36.9" r=".83"/>
<circle cx="151.8" cy="36.9" r="1.73"/>
<circle cx="151.8" cy="36.9" r="1.68"/>
<circle cx="156.8" cy="36.9" r=".74"/>
<circle cx="161.8" cy="36.9" r="1.67"/>
<circle cx="161.8" cy="36.9" r="1.72"/>
<circle cx="166.8" cy="36.9" r=".83"/>
<circle cx="184.3" cy="36.7" r=".84"/>
<circle cx="234.3" cy="36.6" r=".85"/>
<circle cx="271.8" cy="36.6" r=".85"/>
<circle cx="124" cy="48.2" r="1.42"/>
<circle cx="124" cy="43.2" r="1.42"/>
<circle cx="124" cy="48.2" r="1.5"/>
<circle cx="124" cy="43.2" r="1.5"/>
<circle cx="134.3" cy="54.6" r=".84"/>
<circle cx="146.8" cy="54.4" r=".83"/>
<circle cx="151.8" cy="54.4" r="1.67"/>
<circle cx="151.8" cy="54.4" r="1.73"/>
<circle cx="156.8" cy="54.4" r=".74"/>
<circle cx="161.8" cy="54.4" r="1.72"/>
<circle cx="161.8" cy="54.4" r="1.69"/>
<circle cx="166.8" cy="54.4" r=".83"/>
<circle cx="184.3" cy="54.6" r=".84"/>
<circle cx="234.3" cy="54.6" r=".85"/>
<circle cx="289.8" cy="48.2" r="1.42"/>
<circle cx="289.8" cy="43.2" r="1.42"/>
<circle cx="289.8" cy="48.2" r="1.5"/>
<circle cx="289.8" cy="43.2" r="1.5"/>
<circle cx="154.5" cy="60.5" r="1.3"/>
<circle cx="154.6" cy="60.5" r="1.35"/>
<circle cx="158" cy="60.5" r="1.3"/>
<circle cx="171.9" cy="65.8" r="1.15"/>
<circle cx="270" cy="60.5" r="1.3"/>
<circle cx="270.1" cy="60.5" r="1.35"/>
<circle cx="153.3" cy="109.4" r=".84"/>
<circle cx="153.3" cy="109.4" r=".76"/>
<circle cx="153.3" cy="109.4" r=".5"/>
<circle cx="155.5" cy="109" r="1.1"/>
<circle cx="155.6" cy="109" r="1.15"/>
<circle cx="158" cy="109" r="1.1"/>
<circle cx="158.1" cy="109" r="1.16"/>
<circle cx="169.3" cy="113.5" r="1.3"/>
<circle cx="169.3" cy="113.5" r="1.34"/>
<circle cx="169.3" cy="113.5" r="1.5"/>
<circle cx="258.8" cy="113.5" r="1.3"/>
<circle cx="258.8" cy="113.6" r="1.35"/>
<circle cx="258.8" cy="113.5" r="1.5"/>
<circle cx="269.8" cy="113.5" r="1.31"/>
<circle cx="269.8" cy="113.5" r="1.5"/>
<circle cx="289.3" cy="119" r="1.42"/>
<circle cx="289.3" cy="119" r="1.49"/>
<circle cx="346" cy="115.6" r="1.49"/>
<circle cx="332.4" cy="129.3" r="1.51"/>
<circle cx="358" cy="129" r="1.53"/>
<circle cx="358" cy="123.5" r="1.53"/>
<circle cx="358" cy="129" r="1.32"/>
<circle cx="358" cy="123.5" r="1.32"/>
<circle cx="358" cy="129" r="1.48"/>
<circle cx="358" cy="123.5" r="1.48"/>
<circle cx="358" cy="123.5" r="1.38"/>
<circle cx="358" cy="129" r="1.38"/>
<circle cx="374.5" cy="129" r="1.52"/>
<circle cx="374.5" cy="123.5" r="1.52"/>
<circle cx="374.5" cy="123.5" r="1.37"/>
<circle cx="374.5" cy="129" r="1.37"/>
<circle cx="374.5" cy="123.5" r="1.32"/>
<circle cx="374.5" cy="129" r="1.32"/>
<circle cx="143.1" cy="176.1" r=".63"/>
<circle cx="154.5" cy="176.1" r=".63"/>
<circle cx="158" cy="176.1" r=".63"/>
<circle cx="169.5" cy="176.1" r=".63"/>
<circle cx="258.6" cy="176.1" r=".63"/>
<circle cx="270.1" cy="176.1" r=".63"/>
<circle cx="134.3" cy="191" r=".99"/>
<circle cx="134.3" cy="200" r=".84"/>
<circle cx="134.3" cy="182" r=".84"/>
<circle cx="184.3" cy="200" r=".84"/>
<circle cx="184.3" cy="182" r=".84"/>
<circle cx="184.3" cy="191" r="1.01"/>
<circle cx="234.3" cy="199.9" r=".85"/>
<circle cx="234.3" cy="182" r=".85"/>
<circle cx="271.5" cy="191" r="3.7"/>
<circle cx="271.8" cy="199.9" r=".85"/>
<circle cx="271.8" cy="182" r=".85"/>
<circle cx="155.3" cy="205.8" r="1.14"/>
<circle cx="281.5" cy="214.5" r="1.14"/>
</g>
<path d="M412.4 262.3a2.5 2.5 0 0 0-4.1-1.1 2.5 2.5 0 0 0 1 4.2 2.5 2.5 0 0 0 3.2-2.9l-.1-.2" fill="none" stroke="#000" stroke-width=".3" stroke-dasharray="30.5 1.3 1.3 1.3" stroke-dashoffset="24.5" stroke-linecap="butt"/>
<path d="M414.8 261.5a5 5 0 0 0-8.3-2 5 5 0 0 0 2.2 8.3 5 5 0 0 0 6.2-6l-.1-.3" fill="none" stroke="#000" stroke-width=".3" stroke-dasharray="30.5 1.3 1.3 1.3" stroke-dashoffset="16.7" stroke-linecap="butt"/>
<path d="M270.6 190.9h-1M271.8 189.7v-1M271.8 192.2v1M273.1 190.9h1" fill="none" stroke="#000" stroke-width=".3" stroke-dasharray="30.5 1.3 1.3 1.3"/>
<path d="M366.3 119.4v6.5" fill="none" stroke="#000" stroke-width=".3" stroke-dasharray="30.5 1.3 1.3 1.3" stroke-dashoffset="29.1"/>
<path d="M410 255.7v14.9" fill="none" stroke="#000" stroke-width=".3" stroke-dasharray="30.5 1.3 1.3 1.3" stroke-dashoffset="25"/>
<path d="M403.4 263l12.6-.1" fill="none" stroke="#000" stroke-width=".3" stroke-dasharray="30.5 1.3 1.3 1.3" stroke-dashoffset="26.1"/>
<path d="M216 248v5" fill="none" stroke="#000" stroke-width=".3" stroke-dasharray="30.5 1.3 1.3 1.3" stroke-dashoffset="29.9"/>
<path d="M129.3 54.4v-17.5M156.8 54.4v-17.5M256.8 54.4v-17.5M284.3 54.4v-17.5" fill="none" stroke="#f00" stroke-width=".3" stroke-dasharray="30.5 1.3 1.3 1.3" stroke-dashoffset="23.6"/>
<g fill="#000">
<path d="M354.6 132l.8-.7-.4 1z"/>
<path d="M97.8 28.4l1 .2-1 .3zM129.3 28.6l1-.2v.5z"/>
<path d="M172.4 36.9l.2 1h-.5zM172.1 53.4h.5l-.2 1zM96.1 34.6l.3 1.1h-.5zM95.9 86.1h.5l-.3 1.1zM308.4 179.9l.2 1.1h-.5zM308.1 201h.5l-.2 1zM384.2 106l.3 1h-.5zM384 131h.5l-.3 1z"/>
<path d="M178.3 29.2l1 .3-1 .2zM134.3 29.5l1-.3v.5zM295.8 145.7l1 .2-1 .3zM271.8 145.9l1-.2v.5zM376.2 141.7l1.1 .3-1.1 .2zM366.3 142l.9-.3v.5z"/>
<path d="M295.8 30.4l1 .3-1 .2zM284.3 30.7l1-.3v.5zM255.8 22.2l1 .2-1 .3zM156.8 22.4l1-.2v.5z"/>
<path d="M98.8 102.7l1-.3v.5zM295.8 102.4l1 .3-1 .2zM98.8 22.4l1-.2v.5zM155.8 22.2l1 .2-1 .3zM147 55.2v1l.5-.1zM146.8 33.2l1-.2v.5zM165.8 33l1 .2-1 .3zM157 55.1v1.1l.5-.2zM98.8 145.9l1-.2v.5zM133.3 145.7l1 .2-1 .3zM98.8 213.6l1-.2v.5zM133.3 213.4l1 .2-1 .3zM134.3 213.6l1-.2v.5zM183.3 213.4l1 .2-1 .3zM134.8 191.8l.3 1 .4-.2zM272.2 200.7l.3 1 .4-.3zM184.3 213.6l1-.2v.5zM270.8 213.4l1 .2-1 .3zM354.4 141.7l1 .3-1 .2zM366.3 142l.9-.3v.5z"/>
<path d="M355.5 102.5l1-.3v.5zM376 102.2l1 .3-1 .2z"/>
<path d="M134.3 145.9l1-.2v.5zM233.3 145.7l1 .2-1 .3z"/>
<path d="M234.3 145.9l1-.2v.5zM270.8 145.7l1 .2-1 .3z"/>
<path d="M301.4 182l.2 .9h-.5zM301.1 199h.5l-.2 1z"/>
<path d="M367.6 199.9l.9-.3v.5zM364.6 199.6l.9 .3-.9 .2z"/>
<path d="M356.4 201.9l.2 1h-.5zM356.1 208.9h.5l-.2 1z"/>
</g>
<path d="M355.4 131v.5" fill="none" stroke="#f00" stroke-width=".3"/>
<g font-size="6.3">
<text x="282.1" y="250.3">名称</text>
<text x="347.1" y="250.3">图号</text>
<text x="282.1" y="260.3">材质</text>
<text x="347.1" y="260.3">质量</text>
<text x="383.3" y="262.1">视</text>
<text x="383.3" y="269.9">图</text>
<text x="282.1" y="270.3">版次</text>
<text x="347.1" y="270.3">比例</text>
</g>
<g font-size="4.9">
<text x="3.9" y="228.6">注意：1.行走平行度（正面+侧面），450行程内，≤±0.03mm，1000行程内，≤±0.05mm。</text>
<text x="12.6" y="234.5">2.本体形变，450行程内，≤±0.03mm，1000行程内，≤±0.05mm。</text>
<text x="16.9" y="245.5">型号规格</text>
<text x="78.9" y="245.5">GTH4-200-BL-M05-C4</text>
<text x="10.7" y="253.5">螺杆规格/型号</text>
<text x="61.8" y="253.5">1002</text>
<text x="96.3" y="253.5">1005</text>
<text x="16.9" y="259.5">有效行程</text>
<text x="97.5" y="259.5">200</text>
<text x="16.9" y="265.5">精度等级</text>
<text x="98.7" y="265.5">C7</text>
<text x="16.9" y="272">马达容量</text>
<text x="87.6" y="272">50W(无刹车)</text>
<text x="11.9" y="279.1">重复定位精度</text>
<text x="97.7" y="279.1">0.02</text>
<text x="4.5" y="285.9">感应开关方式及数量</text>
<text x="81.4" y="285.9">外挂型三只（C4）</text>
<text x="11.9" y="292.1">建议最快速度</text>
<text x="58.1" y="292.1">100MM/S</text>
<text x="92.5" y="292.1">250MM/S</text>
<text x="127" y="292">500MM/S</text>
</g>
<g font-size="4.2">
<text x="301.9" y="249.6">GTH4-200-BL-M05-C4</text>
<text x="259" y="267">2022/9/24</text>
</g>
<g font-size="4.1">
<text x="106.5" y="21.8">116 滑台原点</text>
<text x="193.9" y="21.8">200 有效行程</text>
<text x="99.5" y="28">61</text>
<text x="108.1" y="28">1 滑台极限位置</text>
<text x="158.6" y="28.9">90</text>
<text x="158.6" y="32.6">40</text>
<text x="171.8" y="33.4" transform="rotate(-90 171.8 33.4)">35</text>
<text x="300.3" y="30">25</text>
<text x="308.8" y="30">1 滑台极限位置</text>
<text x="95.6" y="64.1" transform="rotate(-90 95.6 64.1)">105</text>
<text x="161.8" y="67.3">2 x</text>
<text x="175.1" y="67.3">3 H7</text>
<text x="191.1" y="67.3">4.5</text>
<text x="153.4" y="73.6">4 x M4</text>
<text x="171.3" y="73.6">9.5</text>
<text x="364.2" y="101.9">43</text>
<text x="197.5" y="102.1">396</text>
<text x="383.7" y="120.8" transform="rotate(-90 383.7 120.8)">52</text>
<text x="337.6" y="137.6">基准面</text>
<text x="355.5" y="141.4">21.70</text>
<text x="370.2" y="141.4">22</text>
<text x="116.9" y="145.3">71</text>
<text x="182.9" y="145.3">2*100</text>
<text x="249.2" y="145.3">75</text>
<text x="278.2" y="145.3">50</text>
<text x="363.7" y="178.8">II</text>
<text x="360.7" y="184">2 : 1</text>
<text x="300.8" y="191.5" transform="rotate(-90 300.8 191.5)">36</text>
<text x="307.8" y="191.5" transform="rotate(-90 307.8 191.5)">44</text>
<text x="276.2" y="192.4">II</text>
<text x="351.8" y="200.4" transform="rotate(-90 351.8 200.4)">+0.012</text>
<text x="355.8" y="198.4" transform="rotate(-90 355.8 198.4)">0</text>
<text x="370.7" y="199.3">1</text>
<text x="145.1" y="207.3">2 x</text>
<text x="158.5" y="207.3">4 H7</text>
<text x="174.5" y="207.3">4</text>
<text x="355.8" y="204.5" transform="rotate(-90 355.8 204.5)">4</text>
<text x="116.2" y="213">71</text>
<text x="154.9" y="213">100</text>
<text x="214.3" y="213">175</text>
<text x="279.7" y="211">8 x M4</text>
<text x="284.7" y="216">3.40 贯穿</text>
<text x="298.9" y="211">10</text>
<text x="221.3" y="247.4">1</text>
<text x="131.6" y="253.2">1010</text>
<text x="218.2" y="257.4">序号</text>
<text x="221.3" y="252.4">2</text>
<text x="230.7" y="257.4">修 订 版 次</text>
<text x="255.9" y="257.4">设计变更编号</text>
<text x="225" y="262.4">设</text>
<text x="238.8" y="262.4">计</text>
<text x="252.5" y="262.4">变</text>
<text x="266.2" y="262.4">更</text>
<text x="218.4" y="267.4">设 计</text>
<text x="367.9" y="269.9">1:2</text>
<text x="218.4" y="272.4">校 核</text>
<text x="218.4" y="277.4">批 准</text>
<text x="218.9" y="282.9">技术要求：</text>
<text x="229.2" y="287.4">1、未标注公差全部 0.1</text>
<text x="229.1" y="291.9">2、未标注倒角全部C0.3</text>
</g>
</svg>
